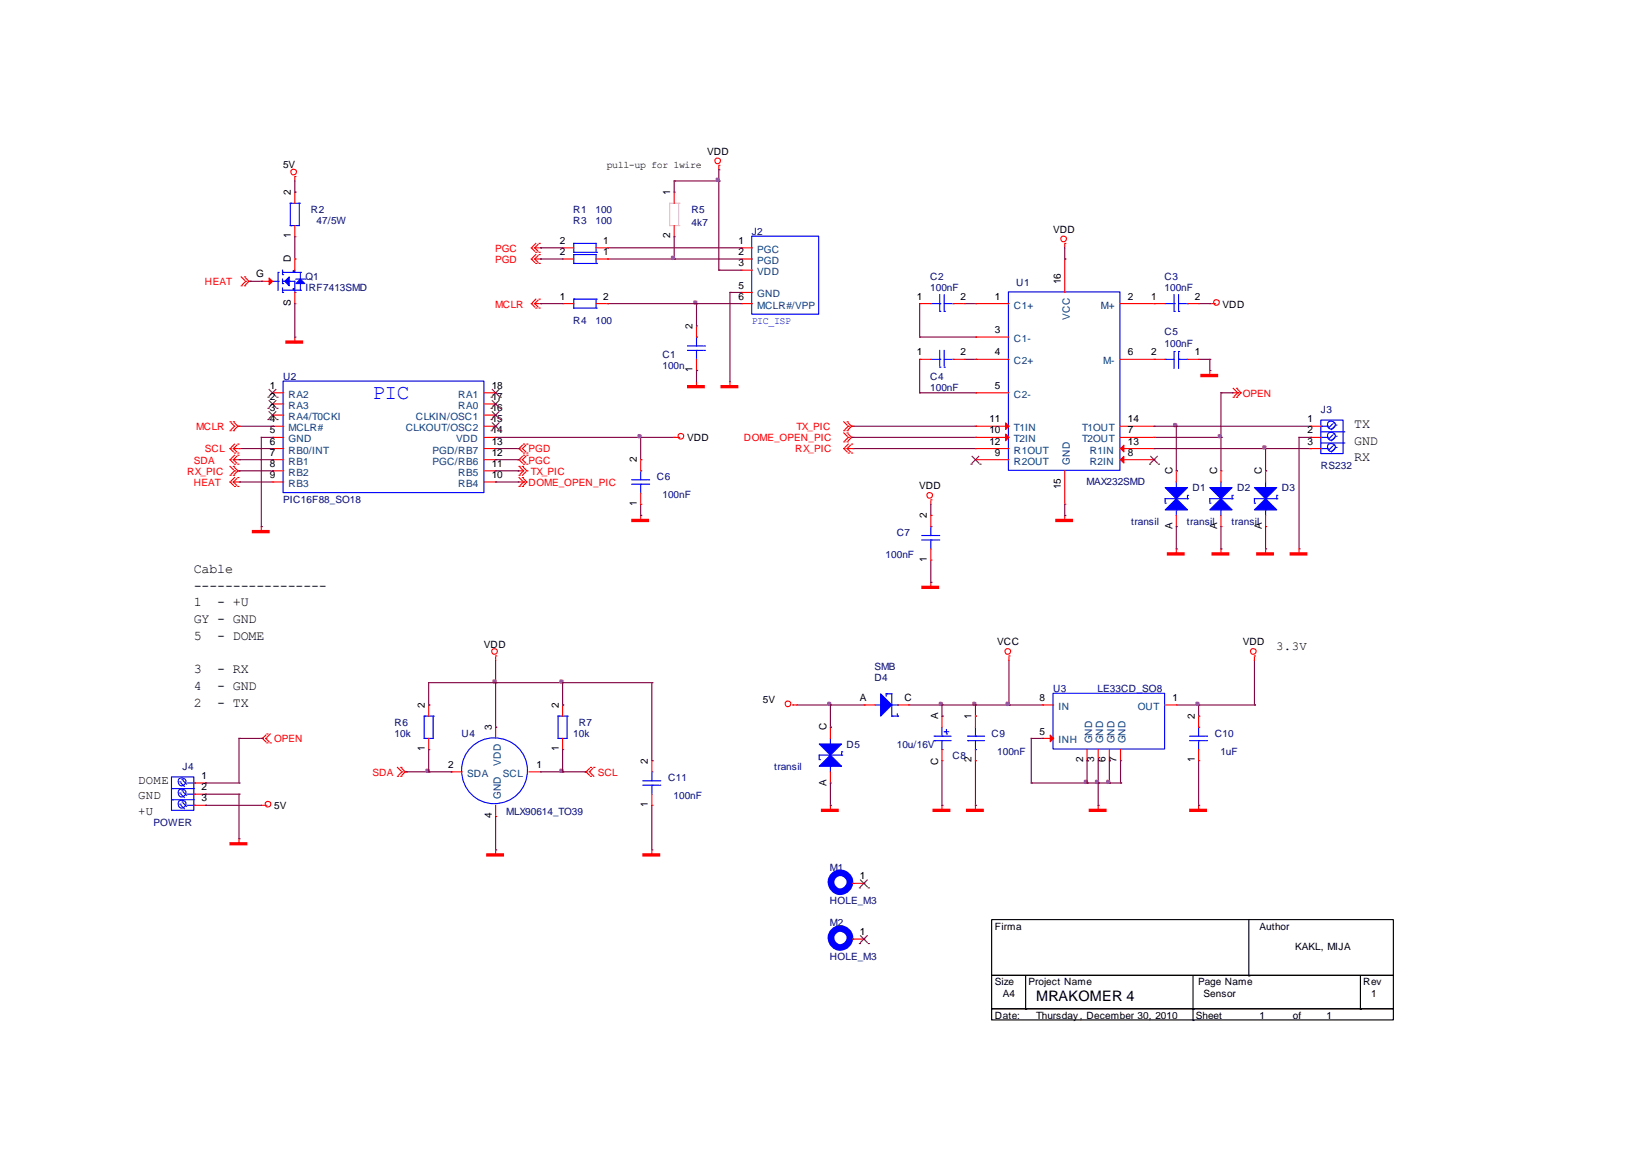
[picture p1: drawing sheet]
<svg xmlns="http://www.w3.org/2000/svg" width="297mm" height="210mm" viewBox="0 0 297 210" stroke-linecap="round" stroke-linejoin="round" font-family="sans-serif">
<g fill="none" stroke="#f00" stroke-width=".2">
<path d="M53.4 34.8h.1M53.4 32h.1M53.4 32.2v.6M53.4 35v1.8M122.1 34.8h.1M122.1 35v1.8M130.2 29.9h.1M130.2 30.1v.6M43.7 51.7h.1M43.7 50.1l.6 .6M44.3 50.1h.1M44.3 51.7h.1"/>
<path d="M44.5 50.9h.1M44.5 50.9l-.6 .6M44.5 50.3l.6 .6M45.1 50.9h.1M45.1 50.9l-.6 .6M45.3 50.9h.1M47.3 50.9h.1M47.5 50.9h1.8M53.4 42.9h.1M53.4 46.9h.1M53.4 55h.1M53.4 40.8v1.9"/>
<path d="M53.4 47.1v1.8M53.4 52.9v1.9M96.2 55h.1M96.2 46.9h.1M96.2 44.9h.1M96.2 55l.6 .6M96.2 46.9l.6 .6M96.2 44.9l.6 .6M96.8 55h.8M96.8 44.9h.8M96.8 46.9h.8M96.8 55l.6 .6"/>
<path d="M96.8 46.9l.6 .6M96.8 44.9l.6 .6M97 55.8h.1M97 47.7h.1M97 45.7h.1M97 54.2l-.6 .6M97 46.1l-.6 .6M97 44.1l-.6 .6M97.4 54.4l-.6 .6M97.4 46.3l-.6 .6M97.4 44.3l-.6 .6M97.6 54.2h.1"/>
<path d="M97.6 55.8h.1M97.6 46.1h.1M97.6 47.7h.1M97.6 44.1h.1M97.6 45.7h.1M97.8 55h.1M97.8 46.9h.1M97.8 44.9h.1M101.9 44.9h.1M101.9 46.9h.1M101.9 55h.1M102.1 55h1.8"/>
<path d="M102.1 44.9h1.8M102.1 46.9h1.8M107.9 55h1.9M107.9 44.9h1.9M107.9 46.9h1.9M110 44.9h.1M110 46.9h.1M110 55h.1M122.1 42.9h.1M122.1 40.8v1.9M126.1 59h.1M126.1 59.2v1.8"/>
<path d="M134.2 44.9h.1M134.2 46.9h.1M134.2 48.9h.1M134.2 52.9h.1M134.2 55h.1M134.4 55h1.8M134.4 44.9h1.8M134.4 46.9h1.8M134.4 48.9h1.8M134.4 52.9h1.8M166.6 55h.1M166.8 55h1.8"/>
<path d="M172.6 55h1.8M174.6 55h.1M176.7 55h.1M176.9 55h5.8M192.8 44.1h.1M192.8 46.9h.1M192.8 44.3v.6M192.8 47.1v5.8M202.9 55h5.9M209 55h.1M209.2 55h1.8M215.1 55h1.8"/>
<path d="M217.1 55h.1M219.1 55h.6M219.9 55h.1M41.7 76.4h.1M41.7 78h.1M41.9 76.6l.6 .6-.6 .6M42.3 78h.1M42.3 76.4h.1M42.5 76.6l.6 .6M43.1 77.2h.1M43.1 77.2l-.6 .6M43.3 77.2h.1"/>
<path d="M49.3 71.1h.1M49.3 73.1h.1M49.3 75.2h.1M49.3 77.2h.1M49.3 79.2h.1M49.5 71.1h1.9M49.5 73.1h1.9M49.5 75.2h1.9M49.5 77.2h1.9M49.5 79.2h1.9M53.4 62h.1M53.4 61v.8"/>
<path d="M87.7 71.1h1.9M87.7 73.1h1.9M87.7 75.2h1.9M87.7 77.2h1.9M87.7 79.2h1.9M89.8 79.2h.1M89.8 77.2h.1M89.8 75.2h.1M89.8 73.1h.1M89.8 71.1h.1M122.1 79.2h.6M122.9 79.2h.1"/>
<path d="M126.1 67.1h.1M126.1 70.1h.1M126.1 65.1v1.8M126.1 69.1v.8M132.2 70.1h.1M132.2 69.1v.8M152.8 80h.1M152.8 78h.1M152.8 78.4l.6 .6M152.8 76.4l.6 .6M153.4 78.4h.1M153.4 80h.1"/>
<path d="M153.4 76.4h.1M153.4 78h.1M153.6 79.2h.1M153.6 77.2h.1M153.6 79.2l-.6 .6M153.6 78.6l.6 .6M153.6 77.2l-.6 .6M153.6 76.6l.6 .6M154.2 79.2h.1M154.2 77.2h.1M154.2 79.2l-.6 .6M154.2 77.2l-.6 .6"/>
<path d="M154.4 79.2h.1M154.4 77.2h.1M166.6 65.1h.1M166.8 65.1h1.8M172.6 65.1h1.8M174.6 65.1h.1M176.7 61h.1M176.7 65.1h.1M176.7 71.1h.1M176.7 77.2h.1M176.7 79.2h.1M176.9 71.1h5.8"/>
<path d="M176.9 77.2h5.8M176.9 79.2h5.8M176.9 65.1h5.8M176.9 61h5.8M202.9 77.2h5.9M202.9 79.2h5.9M202.9 65.1h5.9M209 65.1h.1M209 77.2h.1M209 79.2h.1M209.2 65.1h1.8M215.1 65.1h1.8"/>
<path d="M217.1 65.1h.1M219.1 68.1h.1M219.1 67.1v.8M223.1 71.1h.8M223.3 71.9h.1M223.3 70.3l.6 .6M223.9 70.3h.1M223.9 71.9h.1M224.2 71.1h.1M224.2 71.1l-.7 .6M224.2 70.5l.6 .6-.6 .6M237.3 77.2h.1"/>
<path d="M237.3 79.2h.1M237.5 77.2h1.8M237.5 79.2h1.8M41.7 87.3h.1M41.7 86.1h.1M41.7 81.2h.1M41.7 83.2h.1M41.7 87.3l.6 .6M41.7 84.4l.6 .6M41.7 81.2l.6 .6M41.7 83.2l.6 .6M42.3 84.4h.1"/>
<path d="M42.3 86.1h.1M42.3 87.3h.8M42.3 81.2h.8M42.3 83.2h.8M42.3 87.3l.6 .6M42.3 81.2l.6 .6M42.3 83.2l.6 .6M42.5 88.1h.1M42.5 85.2h.1M42.5 82h.1M42.5 84h.1M42.5 86.5l-.6 .6"/>
<path d="M42.5 85.2l-.6 .7M42.5 84.6l.6 .6M42.5 80.4l-.6 .6M42.5 82.4l-.6 .6M42.9 86.7l-.6 .6M42.9 80.6l-.6 .6M42.9 82.6l-.6 .6M43.1 86.5h.1M43.1 88.1h.1M43.1 85.2h.1M43.1 80.4h.1M43.1 82h.1"/>
<path d="M43.1 82.4h.1M43.1 84h.1M43.1 85.2l-.6 .7M43.3 87.3h.1M43.3 85.2h.1M43.3 81.2h.1M43.3 83.2h.1M47.3 96.4h.1M47.3 95.3v.8M49.3 81.2h.1M49.3 83.2h.1M49.3 85.2h.1"/>
<path d="M49.3 87.3h.1M49.5 87.3h1.9M49.5 81.2h1.9M49.5 83.2h1.9M49.5 85.2h1.9M87.7 87.3h1.9M87.7 81.2h1.9M87.7 83.2h1.9M87.7 85.2h1.9M89.8 87.3h.1M89.8 85.2h.1M89.8 83.2h.1"/>
<path d="M89.8 81.2h.1M93.8 81.2h.1M93.8 83.2h.1M93.8 85.2h.1M93.8 87.3h.8M94 88.1h.1M94 81.2h.1M94 83.2h.1M94 86.1h.1M94 84.4h.1M94 86.5l.6 .6M94 85.2h.8"/>
<path d="M94 81.2l.6 .6M94 83.2l.6 .6M94.2 84.6l.6 .6M94.6 86.5h.1M94.6 88.1h.1M94.6 84.4h.1M94.6 80.6l-.6 .6M94.6 82.6l-.6 .6M94.8 87.3h.1M94.8 80.4h.1M94.8 82h.1M94.8 82.4h.1"/>
<path d="M94.8 84h.1M94.8 87.3l-.6 .6M94.8 86.7l.6 .6-.6 .6M94.8 84.6l.6 .6M94.8 85.2l-.6 .7M95.2 80.6l-.6 .6 .6 .6M95.2 82.6l-.6 .6 .6 .6M95.2 85.4l-.6 .7M95.4 82h.1M95.4 80.4h.1M95.4 84h.1M95.4 82.4h.1"/>
<path d="M95.4 85.2h.1M116 94.3h.1M116 91.3h.1M116 83.2h.1M116 83.4v1.8M116 89.3v1.8M116 93.3v.8M152.8 81.2h.1M152.8 81.2l.6 .6M153.4 81.2h.8M153.4 81.2l.6 .6M153.6 82h.1"/>
<path d="M153.6 80.4l-.6 .6M154 80.6l-.6 .6M154.2 80.4h.1M154.2 82h.1M154.4 81.2h.1M168.6 90.5h.1M168.6 93.3h.1M168.6 90.7v.6M168.6 93.5v1.8M168.6 99.4v1.8M176.7 81.2h.1M176.7 83.2h.1"/>
<path d="M176.9 81.2h5.8M176.9 83.2h5.8M192.8 94.3h.1M192.8 91.3h.1M192.8 85.2v5.9M192.8 93.3v.8M202.9 81.2h5.9M202.9 83.2h5.9M209 81.2h.1M209 83.2h.1M213 95.3h.1M213 85.2h.1"/>
<path d="M213 85.4v1.9M213 93.3v1.8M213 99.4v.8M221.1 95.3h.1M221.1 85.2h.1M221.1 85.4v1.9M221.1 93.3v1.8M221.1 99.4v.8M229.2 95.3h.1M229.2 85.2h.1M229.2 85.4v1.9M229.2 93.3v1.8"/>
<path d="M229.2 99.4v.8M235.3 99.4v.8M237.3 81.2h.1M237.5 81.2h1.8M89.8 118.8h.1M89.8 119v.6M168.6 106.4h.1M168.6 101.4h.1M168.6 105.4v.8M182.7 118.8h.1M182.7 119v.6M213 100.4h.1"/>
<path d="M221.1 100.4h.1M227.2 118.8h.1M227.2 119v.6M229.2 100.4h.1M235.3 100.4h.1M47.3 133.7h.1M47.5 133.7h.1M47.5 133.7l.6 .6M48.1 133.7h.1M48.1 133.7l.6 .6M48.1 133.1l-.6 .6M48.3 132.9h.1"/>
<path d="M48.3 134.5h.1M48.9 134.5h.1M48.9 132.9l-.6 .6M72 138.9l.6 .6M72.6 138.9h.1M72.8 139.7h.1M72.8 139.7l-.6 .6M72.8 139.1l.6 .6M73.4 139.7h.1M73.4 139.7l-.6 .6M73.6 139.7h.1M77.6 135.7h.1"/>
<path d="M77.6 127.6h.1M77.6 127.8v1.9M77.6 133.7v1.8M81.7 139.7h.1M81.9 139.7h1.8M89.8 131.7h.1M89.8 131.9v1.8M95.8 139.7h1.8M97.8 139.7h.1M101.9 135.7h.1M101.9 127.6h.1M101.9 127.8v1.9"/>
<path d="M101.9 133.7v1.8M105.9 139.7h.1M106.1 139.7h.1M106.1 139.7l.6 .6M106.7 139.7h.1M106.7 139.1l-.6 .6M106.9 138.9h.1M106.9 139.9l.6 .7M107.3 139.1l-.6 .6M107.5 138.9h.1M118.1 137.7h.1M118.1 137.9v1.8"/>
<path d="M143.5 127.6h.1M143.7 127.6h.6M150.4 131.7h.1M150.4 131.9v1.8M150.4 139.7v1.9M156.4 127.6h.1M156.7 127.6h1.8M162.5 127.6h1.8M164.5 127.6h.1M170.6 129.7h.1M170.6 137.7h.1M170.6 129.9v1.8"/>
<path d="M170.6 135.7v1.8M176.7 129.7h.1M176.7 137.7h.1M176.7 129.9v1.8M176.7 135.7v1.8M188.8 127.6h.1M188.8 133.7h.1M189 127.6h1.8M189 133.7h1.8M196.9 137.7h.1M196.9 135.7v1.8M198.9 137.7h.1"/>
<path d="M198.9 135.7v1.8M200.9 137.7h.1M200.9 135.7v1.8M202.9 137.7h.1M202.9 135.7v1.8M211 127.6h1.8M213 127.6h.1M217.1 137.7h.1M217.1 129.7h.1M217.1 129.9v1.8M217.1 135.7v1.8M35.2 145.8h1.8"/>
<path d="M35.2 141.8h1.8M35.2 143.8h1.8M37.2 141.8h.1M37.2 143.8h.1M37.2 145.8h.1M43.3 152.9h.1M43.3 151.9v.8M47.3 145.8h.6M48.1 145.8h.1M72 140.6h.1M72.6 140.6h.1M89.8 147.8h.1"/>
<path d="M89.8 154.9h.1M89.8 145.8v1.8M89.8 153.9v.8M106.9 140.6h.1M118.1 154.9h.1M118.1 145.8h.1M118.1 143.8v1.8M118.1 153.9v.8M150.4 141.8h.1M150.4 146.8h.1M150.4 145.8v.8M154.4 159.9h1.8"/>
<path d="M156.4 159.9h.1M170.6 146.8h.1M170.6 145.8v.8M176.7 146.8h.1M176.7 145.8v.8M198.9 146.8h.1M198.9 145.8v.8M217.1 146.8h.1M217.1 145.8v.8M154.4 170h1.8M156.4 170h.1"/>
<circle cx="53.2" cy="31.1" r=".52"/>
<circle cx="130" cy="29.1" r=".51"/>
<circle cx="192.6" cy="43.2" r=".51"/>
<circle cx="220.3" cy="54.7" r=".51"/>
<circle cx="123.3" cy="79" r=".51"/>
<circle cx="168.4" cy="89.7" r=".52"/>
<circle cx="89.6" cy="117.9" r=".51"/>
<circle cx="182.5" cy="117.9" r=".51"/>
<circle cx="227" cy="117.9" r=".52"/>
<circle cx="142.7" cy="127.4" r=".51"/>
<circle cx="48.5" cy="145.6" r=".51"/>
</g>
<g fill="none" stroke="#f00" stroke-width=".6" stroke-linecap="butt">
<path d="M51.7 61.9h3.2M124.4 70h3.3M130.5 70h3.2M217.4 68h3.2M45.6 96.2h3.2M114.3 94.2h3.3M191.1 94.2h3.2M166.9 106.3h3.2M211.3 100.3h3.3M219.4 100.3h3.2M227.5 100.3h3.2M233.5 100.3h3.3"/>
<path d="M41.6 152.8h3.2M88 154.8h3.3M116.3 154.8h3.3M148.7 146.7h3.2M168.9 146.7h3.2M174.9 146.7h3.3M197.2 146.7h3.2M215.4 146.7h3.2"/>
</g>
<g fill="none" stroke="#00f" stroke-width=".2">
<path d="M52.6 36.8h.1M52.6 36.8v3.8M52.8 36.8h1.4M54.2 36.8h.1M54.2 37v3.8h-1.4M49.3 50.9h.9M50.4 50.9h.1M50.4 49.3h.1M50.4 49.5v3M51.2 49.3h.1M51.2 49.7h.1M51.2 52.9h.1"/>
<path d="M51.2 50.9h.1M51.2 51.3h.1M51.2 52.5h3M51.2 48.9v.6M51.2 50.5v.6M51.2 52.1v.6M51.4 49.3h3M51.4 50.9h.2M52.4 50.9h.1M52.6 40.8h.1M52.6 50.9h.8v1.8M53.4 52.9h.1"/>
<path d="M53.4 49.3h.1M53.4 48.9v.2M53.6 50.5h1.4M54.4 52.5h.1M54.4 49.3h.1M54.4 49.5v3M55.2 50.5h.1M103.9 44.1h.1M103.9 45.7h.1M103.9 46.1h.1M103.9 47.7h.1M103.9 54.2h.1"/>
<path d="M103.9 45.7h3.8M103.9 44.1v1.4M103.9 46.1v1.4M103.9 54.4v1.4h3.8M103.9 47.7h3.8M104.1 44.1h3.8v1.4M104.1 46.1h3.8v1.4M104.1 54.2h3.8M107.9 45.7h.1M107.9 47.7h.1M107.9 55.8h.1M107.9 54.2h.1"/>
<path d="M107.9 54.4v1.4M136.1 42.8h12.2v14.1h-12.2zM168.6 55h1.4M170.2 55h.1M170.2 56.4h.1M170.2 53.4v2.8M171 56.4h.1M171 53.4v2.8M171 55h1.4M172.6 55h.1M182.6 52.9h20.2v32.2h-20.2zM211 55h1.4"/>
<path d="M212.6 55h.1M212.6 56.4h.1M212.6 53.4v2.8M213.4 56.4h.1M213.4 55h1.5M213.4 53.4v2.8M215.1 55h.1M51.3 69h36.3v20.2h-36.3zM124.5 63.4h2.8M124.5 62.6h2.8M126.1 63.4h.1M126.1 61h.1"/>
<path d="M126.1 61.2v1.4M126.1 63.6v1.5M127.6 63.4h.1M127.6 62.6h.1M168.6 65.1h1.4M170.2 65.1h.1M170.2 66.5h.1M170.2 63.4v2.9M171 66.5h.1M171 65.1h1.4M171 63.4v2.9M172.6 65.1h.1"/>
<path d="M211 65.1h.1M211.2 65.1h1.4M212.6 63.6h.1M212.6 63.8v2.9M213.4 65.1h.1M213.4 63.6h.1M213.4 63.8v2.9M213.6 65.1h1.5M239.2 76.1h4v6h-4zM239.3 77.2h.1M239.3 79.2h.1M239.3 78.2h3.8"/>
<path d="M239.5 77.2h1M239.5 79.2h1M241.3 76.8l-.6 .6M241.3 78.8l-.6 .6M241.5 76.6h.1M241.5 78.6h.1M241.7 77.2l-.6 .6M241.7 79.2l-.6 .6M241.9 77h.1M241.9 79h.1M243.3 78.2h.1M114.4 87.7h2.8"/>
<path d="M114.4 86.9h2.8M116 87.7h.1M116 85.2h.1M116 85.4v1.5M116 87.9v1.4M117.4 87.7h.1M117.4 86.9h.1M167 97.8h2.8M167 97h2.8M168.6 97.8h.1M168.6 95.3h.1M168.6 95.5v1.5"/>
<path d="M168.6 98v1.4M170 97.8h.1M170 97h.1M211 91.1h.1M213 89.3h.1M213 92.3h.1M213 87.3v1.8M213 89.5v.8M213 92.5v.8M214.9 90.3h-3.9v.6M215.1 90.3h.1M215.1 89.7h.1"/>
<path d="M215.1 89.9v.4M219.1 91.1h.1M221.1 89.3h.1M221.1 92.3h.1M221.1 87.3v1.8M221.1 89.5v.8M221.1 92.5v.8M222.9 90.3h-3.8v.6M223.1 90.3h.1M223.1 89.7h.1M223.1 89.9v.4M227.2 91.1h.1"/>
<path d="M229.2 89.3h.1M229.2 92.3h.1M229.2 87.3v1.8M229.2 89.5v.8M229.2 92.5v.8M231 90.3h-3.8v.6M231.2 90.3h.1M231.2 89.7h.1M231.2 89.9v.4M239.3 81.2h.1M239.3 80.2h3.8M239.5 81.2h1"/>
<path d="M241.3 80.8l-.6 .6M241.5 80.6h.1M241.7 81.2l-.6 .6M241.9 81h.1M243.3 80.2h.1M76.8 133.7h.1M76.8 129.7h.1M76.8 129.7v3.8M77 129.7h1.4M78.4 129.7h.1M78.4 129.9v3.8h-1.4M101.1 133.7h.1"/>
<path d="M101.1 129.7h.1M101.1 129.7v3.8M101.3 129.7h1.4M102.7 129.7h.1M102.7 129.9v3.8h-1.4M118.1 139.7h.1M118.1 139.9v1.5M148.4 137.5h.1M150.4 135.7h.1M150.4 138.7h.1M150.4 133.7v1.8M150.4 135.9v.8"/>
<path d="M150.4 138.9v.8M152.2 136.7h-3.8v.6M152.4 136.7h.1M152.4 136.1h.1M152.4 136.3v.4M158.5 127.6h.8M159.5 127.6h.1M160.5 125.6h.1M160.5 125.8v.2M160.7 125.6h.8v3.9M161.5 129.7h.1M161.5 129.7h.8"/>
<path d="M161.5 127.6h.8M162.5 127.6h.1M162.5 129.7h.1M162.5 129.3v.2M169.2 133.3h.1M169.2 134.1h.1M169.4 133.3h2.8M169.4 134.1h2.8M170.6 133.3h.1M170.6 135.7h.1M170.6 131.7v1.4M170.6 134.1v1.4"/>
<path d="M171 132.5h.1M171.2 132.5h.6M171.4 132.9h.1M171.4 132.1v.6M175.2 133.3h.1M175.2 134.1h.1M175.4 133.3h2.9M175.4 134.1h2.9M176.7 133.3h.1M176.7 135.7h.1M176.7 131.7v1.4M176.7 134.1v1.4"/>
<path d="M190.7 125.5h20.2v10.1h-20.2zM215.5 133.3h2.8M215.5 134.1h2.8M217.1 134.1h.1M217.1 131.7h.1M217.1 131.9v1.4M217.1 134.3v1.4M218.5 134.1h.1M218.5 133.3h.1M31.1 140.7h4v6h-4zM31.2 144.8h.1M31.2 142.8h.1"/>
<path d="M31.4 144.8h3.8M31.4 142.8h3.8M32.6 141.6h.1M32.6 143.6h.1M32.6 145.6h.1M32.8 141.8l.6 .6M32.8 143.8l.6 .6M32.8 145.8l.6 .6M33 141.2h.1M33 143.2h.1M33 145.2h.1M33.2 141.4l.6 .6"/>
<path d="M33.2 143.4l.6 .6M33.2 145.4l.6 .6M34 141.8h1M34 143.8h1M34 145.8h1M35.2 141.8h.1M35.2 143.8h.1M35.2 145.8h.1M116.4 142.2h2.9M116.4 141.4h2.9M118.1 142.2h.1M118.1 142.4v1.4"/>
<path d="M119.5 142.2h.1M119.5 141.4h.1M154.2 159.9h.1M154.4 159.9h.1M154.2 170h.1M154.4 170h.1"/>
<circle cx="241.1" cy="79" r=".7"/>
<circle cx="241.1" cy="76.9" r=".7"/>
<circle cx="241.1" cy="81" r=".7"/>
<circle cx="89.6" cy="139.5" r="6"/>
<circle cx="33" cy="143.6" r=".7"/>
<circle cx="33" cy="141.5" r=".7"/>
<circle cx="33" cy="145.6" r=".7"/>
</g>
<g fill="none" stroke="#800040" stroke-width=".2">
<path d="M53.4 34.8h.1M53.4 32.8v1.8M122.1 32.8h.1M122.1 32.8h7.9M122.1 33v1.8M130.2 30.7h.1M130.2 32.8h.1M130.2 30.9v1.9M130.2 33v15.9M45.3 50.9h1.8M47.3 50.9h.1M53.4 46.9h.1"/>
<path d="M53.4 42.9v3.8M53.4 55v5.8M97.8 55h.1M97.8 44.9h.1M97.8 46.9h.1M98 44.9h3.9M98 46.9h3.9M98 55h3.9M110 44.9h.1M110 55h.1M110 46.9h.1M110.2 44.9h24"/>
<path d="M110.2 46.9h11.9M110.2 55h15.9M122.1 46.9h.1M122.1 42.9v3.8M122.3 46.9h11.9M126.1 55h.1M126.1 55.2v3.8M126.3 55h7.9M130.2 48.9h.1M130.4 48.9h3.8M132.2 52.9h.1M132.2 53.2v15.9"/>
<path d="M132.4 52.9h1.8M166.6 55v5.8M174.6 55h1.9M176.7 55h.1M192.8 46.9h.1M192.8 44.9v1.8M217.1 55h1.8M219.1 55h.1M43.3 77.2h5.8M49.1 79.2h-1.8v15.9M49.3 77.2h.1M49.3 79.2h.1"/>
<path d="M53.4 61h.1M89.8 79.2h26M116 79.2h.1M116 79.2v3.8M116 79.2h5.9M122.1 79.2h.1M126.1 67.1h.1M126.1 67.3v1.8M154.4 79.2h22.1M154.4 77.2h22.1M166.6 71.1h.1M166.6 61h.1"/>
<path d="M166.6 71.1h9.9M166.6 61h9.9M166.6 65.1v5.8M174.6 65.1h1.9M176.7 65.1h.1M176.7 77.2h.1M176.7 79.2h.1M176.7 71.1h.1M176.7 61h.1M209 79.2h11.9M209 77.2h3.8M213 77.2h.1"/>
<path d="M213 77.2v7.8M213 77.2h24.1M217.1 65.1h1.8M219.1 67.1h.1M219.1 65.1h.1M219.1 65.1v1.8M221.1 79.2h.1M221.1 71.1h.1M221.1 71.3v7.9M221.1 79.4v5.8M221.1 71.1h1.8M223.1 71.1h.1"/>
<path d="M237.1 79.2h-1.8v20M237.3 77.2h.1M237.3 79.2h.1M43.3 87.3h.1M43.3 81.2h5.8M43.3 83.2h5.8M43.3 85.2h5.8M43.5 87.3h5.8M47.3 95.3h.1M49.3 81.2h.1M49.3 85.2h.1M49.3 83.2h.1"/>
<path d="M89.8 81.2h3.8M89.8 87.3h3.8M89.8 83.2h3.8M89.8 85.2h3.8M93.8 87.3h.1M93.8 83.2h.1M93.8 81.2h.1M93.8 85.2h.1M116 83.2h.1M116 93.3h.1M116 91.3v1.8M154.4 81.2h.1"/>
<path d="M154.6 81.2h22.1M168.6 93.3h.1M168.6 91.3v1.8M192.8 93.3h.1M192.8 91.3v1.8M209 81.2h20M213 85.2h.1M213 99.4h.1M213 95.3v3.9M221.1 99.4h.1M221.1 95.3v3.9M229.2 99.4h.1"/>
<path d="M229.2 85.2h.1M229.2 81.2h.1M229.2 81.2h7.9M229.2 81.2v3.8M229.2 95.3v3.9M235.3 99.4h.1M237.3 81.2h.1M89.8 119.6v3.8M168.6 105.4h.1M168.6 101.4v3.8M182.7 119.6v7.8M227.2 119.6v7.8"/>
<path d="M43.3 133.7h.1M43.3 133.9v7.9M43.3 133.7h3.8M47.3 133.7h.1M73.6 139.7h3.8M77.6 139.7h.1M77.6 127.6h.1M77.6 139.7h3.9M77.6 135.7v3.8M81.7 139.7h.1M89.6 123.6h-12v3.8M89.8 123.6h.1"/>
<path d="M89.8 131.7h.1M89.8 123.6v7.9M89.8 123.6h11.9M97.8 139.7h3.9M101.9 139.7h.1M101.9 127.6h.1M101.9 123.6h.1M101.9 139.7h3.8M101.9 123.6h16M101.9 123.6v3.8M101.9 135.7v3.8M105.9 139.7h.1"/>
<path d="M118.1 137.7h.1M118.1 123.6h.1M118.1 123.6v13.9M144.3 127.6h5.9M150.4 127.6h.1M150.4 131.7h.1M150.4 127.6h5.8M150.4 127.6v3.9M156.4 127.6h.1M164.5 127.6h5.9M170.6 127.6h.1M170.6 129.7h.1"/>
<path d="M170.6 127.6h5.9M170.6 127.6v1.9M170.6 137.7v7.9M176.7 129.7h.1M176.7 127.6h.1M176.7 127.6h5.8M176.7 127.6v1.9M176.7 137.7v7.9M182.7 127.6h.1M182.7 127.6h5.9M188.6 133.7h-1.8v7.9M188.8 127.6h.1"/>
<path d="M188.8 133.7h.1M196.9 137.7v3.9M198.9 137.7v3.9M200.9 137.7v3.9M202.9 137.7v3.9M213 127.6h3.9M217.1 129.7h.1M217.1 127.6h.1M217.1 127.6h9.9M217.1 127.6v1.9M217.1 137.7v7.9M227.2 127.6h.1"/>
<path d="M37.2 145.8h.1M37.2 141.8h5.9M37.2 143.8h5.9M37.4 145.8h9.9M43.3 141.8h.1M43.3 151.9h.1M43.3 143.8h.1M43.3 143.8v7.9M89.8 153.9h.1M89.8 147.8v5.9M118.1 153.9h.1M118.1 145.8v7.9"/>
<path d="M150.4 145.8h.1M150.4 141.8v3.8M170.6 145.8h.1M176.7 145.8h.1M186.8 141.8h.1M186.8 141.8h9.9M196.9 141.8h.1M196.9 141.8h1.8M198.9 141.8h.1M198.9 145.8h.1M198.9 141.8h1.8M198.9 141.8v3.8"/>
<path d="M200.9 141.8h.1M200.9 141.8h1.8M202.9 141.8h.1M217.1 145.8h.1"/>
</g>
<g fill="#f0f" stroke="#f0f" stroke-width=".2">
<circle cx="170.4" cy="127.4" r=".33"/>
<circle cx="196.7" cy="141.6" r=".33"/>
<circle cx="150.2" cy="127.4" r=".33"/>
<circle cx="126" cy="54.8" r=".33"/>
<circle cx="212.8" cy="77" r=".33"/>
<circle cx="220.9" cy="79" r=".33"/>
<circle cx="176.5" cy="127.4" r=".33"/>
<circle cx="216.9" cy="127.4" r=".33"/>
<circle cx="115.8" cy="79" r=".33"/>
<circle cx="182.5" cy="127.4" r=".33"/>
<circle cx="121.9" cy="46.7" r=".33"/>
<circle cx="130" cy="32.6" r=".33"/>
<circle cx="198.7" cy="141.6" r=".33"/>
<circle cx="200.7" cy="141.6" r=".33"/>
<circle cx="229" cy="81" r=".33"/>
<circle cx="101.7" cy="139.5" r=".33"/>
<circle cx="89.6" cy="123.4" r=".33"/>
<circle cx="77.5" cy="139.5" r=".33"/>
<circle cx="101.7" cy="123.4" r=".33"/>
</g>
<g fill="#00f" stroke="#00f" stroke-width=".2">
<path d="M148.4 138.7l2-2 2 2z"/>
<path d="M148.4 134.7h4l-2 2z"/>
<path d="M211 92.3l2-2 2.1 2z"/>
<path d="M211 88.3h4.1l-2.1 2z"/>
<path d="M229.2 90.3l2 2h-4z"/>
<path d="M227.2 88.3h4l-2 2z"/>
<path d="M221.1 90.3l2 2h-4z"/>
<path d="M219.1 88.3h4l-2 2z"/>
<path d="M159.5 125.6l2 2-2 2.1z"/>
<path d="M52.4 50.1v1.6l-.8-.8z"/>
<path d="M53.6 51.3l.8-.8 .8 .8z"/>
<path d="M53.1 49h.2v.2h-.2z" fill-rule="evenodd"/>
<path d="M53.1 52.2h.2v.2h-.2z" fill-rule="evenodd"/>
</g>
<g fill="none" stroke="#804000" stroke-width=".2">
<path d="M48.5 71.9h.1M48.5 73.9h.1M48.5 76h.1M48.7 70.5l1.3 1.2M48.7 72.5l1.3 1.2M48.7 74.5l1.3 1.3M50 70.5l-1.3 1.2M50 72.5l-1.3 1.2M50 74.5l-1.3 1.3M50.2 71.9h.1M50.2 73.9h.1M50.2 76h.1"/>
<path d="M89 78h.1M89 76h.1M89 73.9h.1M89 71.9h.1M89.2 76.6l1.2 1.2M89.2 74.5l1.2 1.3M89.2 72.5l1.2 1.2M89.2 70.5l1.2 1.2M90.4 76.6l-1.2 1.2M90.4 74.5l-1.2 1.3M90.4 72.5l-1.2 1.2M90.4 70.5l-1.2 1.2"/>
<path d="M90.6 78h.1M90.6 76h.1M90.6 73.9h.1M90.6 71.9h.1M175.8 84h.1M176.1 82.6l1.2 1.2M177.3 82.6l-1.2 1.2M177.5 84h.1M208.2 84h.1M208.4 82.6l1.2 1.2M209.6 82.6l-1.2 1.2M209.8 84h.1"/>
<path d="M155.8 159.3l1.3 1.2M157.1 159.3l-1.3 1.2M155.6 160.7h.1M155.6 170.8h.1M155.8 169.4l1.3 1.2M157.1 169.4l-1.3 1.2M157.3 160.7h.1M157.3 170.8h.1"/>
</g>
<path d="M185.8 176.7v5.8M216.1 176.7v5.8M226.2 176.7h.1M226.2 166.6v9.9M246.4 176.7v5.8M252.3 166.5h-72.7v10.1h72.7h-72.7v6h72.7h-72.7v2.1h72.7M185.8 182.7h.1M216.1 182.7h.1M216.1 184.8h.1M216.1 182.7v1.9M246.4 182.7h.1" fill="none" stroke="#000" stroke-width=".2"/>
<g fill="#f00" stroke="#f00" stroke-width=".2">
<path d="M48.7 50.3l.6 .6-.6 .6z"/>
<path d="M182.1 76.6l.6 .6-.6 .6z"/>
<path d="M182.1 78.6l.6 .6-.6 .6z"/>
<path d="M203.5 80.6v1.2l-.6-.6z"/>
<path d="M202.9 83.2l.6-.6v1.2z"/>
<path d="M190.2 133.1l.6 .6-.6 .6z"/>
</g>
<path d="M122.7 36.8h-1.4v3.8M122.9 36.8h.1M122.9 37v3.8M121.3 40.8h.1M121.3 40.8h1.4M122.9 40.8h.1" fill="none" stroke="#ff80ff" stroke-width=".2"/>
<g fill="none" stroke="#00f" stroke-width="1.2" stroke-linecap="butt">
<circle cx="152.2" cy="159.7" r="1.7"/>
<circle cx="152.2" cy="169.8" r="1.7"/>
</g>
<text font-size="3.8" fill="#00f" x="67.4" y="72.2">PIC</text>
<text font-size="2.6" x="187.7" y="181.2">MRAKOMER 4</text>
<g font-size="2.4">
<text x="245.3" y="77.5">TX</text>
<text x="245.3" y="80.5">GND</text>
<text x="245.3" y="83.5">RX</text>
<text x="35.1" y="103.7">Cable</text>
<text x="35.1" y="106.7">-----------------</text>
<text x="35.1" y="109.8">1</text>
<text x="35.1" y="112.8">GY - GND</text>
<text x="39.4" y="109.8">- +U</text>
<text x="35.1" y="115.8">5</text>
<text x="39.4" y="115.8">- DOME</text>
<text x="35.1" y="121.9">3</text>
<text x="35.1" y="124.9">4</text>
<text x="39.4" y="121.9">- RX</text>
<text x="39.4" y="124.9">- GND</text>
<text x="35.1" y="127.9">2</text>
<text x="39.4" y="127.9">- TX</text>
</g>
<g font-size="2.2">
<text x="231.1" y="117.6">3.3V</text>
<text x="25" y="141.9">DOME</text>
<text x="25" y="144.7">GND</text>
<text x="25" y="147.5">+U</text>
</g>
<g font-size="1.8">
<text x="128.1" y="28">VDD</text>
<text x="51.3" y="30.4">5V</text>
<text x="52.7" y="35.3" transform="rotate(-90 52.7 35.3)">2</text>
<text x="109.9" y="30.4">pull-up for 1wire</text>
<text x="121.4" y="35.3" transform="rotate(-90 121.4 35.3)">1</text>
<text x="52.7" y="47.4" transform="rotate(-90 52.7 47.4)">D</text>
<text x="52.7" y="43.2" transform="rotate(-90 52.7 43.2)">1</text>
<text x="101.4" y="44.2">2</text>
<text x="101.4" y="46.2">2</text>
<text x="109.3" y="44.2">1</text>
<text x="109.3" y="46.2">1</text>
<text x="121.4" y="43.2" transform="rotate(-90 121.4 43.2)">2</text>
<text x="133.7" y="44.2">1</text>
<text x="133.7" y="46.2">2</text>
<text x="190.7" y="42.2">VDD</text>
<text x="46.4" y="50.2">G</text>
<text x="133.7" y="48.2">3</text>
<text x="133.7" y="52.2">5</text>
<text x="192.1" y="51.4" transform="rotate(-90 192.1 51.4)">16</text>
<text x="52.7" y="55.5" transform="rotate(-90 52.7 55.5)">S</text>
<text x="101.4" y="54.3">1</text>
<text x="109.3" y="54.3">2</text>
<text x="125.4" y="59.5" transform="rotate(-90 125.4 59.5)">2</text>
<text x="133.7" y="54.3">6</text>
<text x="166" y="54.3">1</text>
<text x="173.9" y="54.3">2</text>
<text x="180.2" y="54.3">1</text>
<text x="204.2" y="54.3">2</text>
<text x="208.5" y="54.3">1</text>
<text x="216.4" y="54.3">2</text>
<text x="221.4" y="55.7">VDD</text>
<text x="166" y="64.4">1</text>
<text x="173.9" y="64.4">2</text>
<text x="180.2" y="60.3">3</text>
<text x="180.2" y="64.4">4</text>
<text x="204.2" y="64.4">6</text>
<text x="208.5" y="64.4">2</text>
<text x="216.4" y="64.4">1</text>
<text x="48.8" y="70.4">1</text>
<text x="89.1" y="70.4">18</text>
<text x="125.4" y="67.4" transform="rotate(-90 125.4 67.4)">1</text>
<text x="180.2" y="70.4">5</text>
<text x="48.8" y="72.4">2</text>
<text x="48.8" y="74.4">3</text>
<text x="48.8" y="76.5">4</text>
<text x="89.1" y="76.5">15</text>
<text x="89.1" y="74.4">16</text>
<text x="89.1" y="72.4">17</text>
<text x="179.2" y="76.5">11</text>
<text x="204.2" y="76.5">14</text>
<text x="236.8" y="76.5">1</text>
<text x="48.8" y="78.5">5</text>
<text x="48.8" y="80.5">6</text>
<text x="48.8" y="82.5">7</text>
<text x="89.1" y="82.5">12</text>
<text x="89.1" y="80.5">13</text>
<text x="89.1" y="78.5">14</text>
<text x="115.3" y="83.7" transform="rotate(-90 115.3 83.7)">2</text>
<text x="124.4" y="79.9">VDD</text>
<text x="179.2" y="78.5">10</text>
<text x="179.2" y="80.5">12</text>
<text x="180.2" y="82.5">9</text>
<text x="204.2" y="78.5">7</text>
<text x="204.2" y="80.5">13</text>
<text x="204.2" y="82.5">8</text>
<text x="236.8" y="78.5">2</text>
<text x="236.8" y="80.5">3</text>
<text x="48.8" y="84.5">8</text>
<text x="48.8" y="86.6">9</text>
<text x="89.1" y="86.6">10</text>
<text x="89.1" y="84.5">11</text>
<text x="166.5" y="88.6">VDD</text>
<text x="192.1" y="88.6" transform="rotate(-90 192.1 88.6)">15</text>
<text x="212.3" y="85.8" transform="rotate(-90 212.3 85.8)">C</text>
<text x="220.4" y="85.8" transform="rotate(-90 220.4 85.8)">C</text>
<text x="228.5" y="85.8" transform="rotate(-90 228.5 85.8)">C</text>
<text x="115.3" y="91.6" transform="rotate(-90 115.3 91.6)">1</text>
<text x="167.9" y="93.8" transform="rotate(-90 167.9 93.8)">2</text>
<text x="212.3" y="95.8" transform="rotate(-90 212.3 95.8)">A</text>
<text x="220.4" y="95.8" transform="rotate(-90 220.4 95.8)">A</text>
<text x="228.5" y="95.8" transform="rotate(-90 228.5 95.8)">A</text>
<text x="167.9" y="101.7" transform="rotate(-90 167.9 101.7)">1</text>
<text x="87.6" y="117.2">VDD</text>
<text x="180.6" y="116.8">VCC</text>
<text x="225.1" y="116.8">VDD</text>
<text x="76.9" y="128.1" transform="rotate(-90 76.9 128.1)">2</text>
<text x="101.2" y="128.1" transform="rotate(-90 101.2 128.1)">2</text>
<text x="138.2" y="127.3">5V</text>
<text x="155.7" y="126.9">A</text>
<text x="163.8" y="126.9">C</text>
<text x="169.9" y="130.2" transform="rotate(-90 169.9 130.2)">A</text>
<text x="176" y="130.2" transform="rotate(-90 176 130.2)">1</text>
<text x="188.3" y="126.9">8</text>
<text x="212.3" y="126.9">1</text>
<text x="216.4" y="130.2" transform="rotate(-90 216.4 130.2)">2</text>
<text x="76.9" y="136" transform="rotate(-90 76.9 136)">1</text>
<text x="89.1" y="132.2" transform="rotate(-90 89.1 132.2)">3</text>
<text x="101.2" y="136" transform="rotate(-90 101.2 136)">1</text>
<text x="149.7" y="132.2" transform="rotate(-90 149.7 132.2)">C</text>
<text x="188.3" y="133">5</text>
<text x="36.5" y="141.1">1</text>
<text x="36.5" y="143.1">2</text>
<text x="81.2" y="139">2</text>
<text x="97.1" y="139">1</text>
<text x="117.3" y="138.2" transform="rotate(-90 117.3 138.2)">2</text>
<text x="149.7" y="142.3" transform="rotate(-90 149.7 142.3)">A</text>
<text x="169.9" y="138.4" transform="rotate(-90 169.9 138.4)">C</text>
<text x="176" y="138" transform="rotate(-90 176 138)">2</text>
<text x="196.2" y="138" transform="rotate(-90 196.2 138)">2</text>
<text x="198.2" y="138" transform="rotate(-90 198.2 138)">3</text>
<text x="200.2" y="138" transform="rotate(-90 200.2 138)">6</text>
<text x="202.2" y="138" transform="rotate(-90 202.2 138)">7</text>
<text x="216.4" y="138" transform="rotate(-90 216.4 138)">1</text>
<text x="36.5" y="145.1">3</text>
<text x="49.6" y="146.5">5V</text>
<text x="89.1" y="148.1" transform="rotate(-90 89.1 148.1)">4</text>
<text x="117.3" y="146.1" transform="rotate(-90 117.3 146.1)">1</text>
<text x="155.7" y="159.2">1</text>
<text x="155.7" y="169.3">1</text>
<text x="180.2" y="168.3">Firma</text>
<text x="228.1" y="168.3">Author</text>
<text x="234.6" y="171.9">KAKL, MIJA</text>
<text x="180.2" y="178.4">Size</text>
<text x="186.3" y="178.4">Project Name</text>
<text x="217" y="178.4">Page Name</text>
<text x="246.9" y="178.4">Rev</text>
<text x="180.2" y="184.5">Date:</text>
<text x="181.6" y="180.4">A4</text>
<text x="187.7" y="184.5">Thursday, December 30, 2010</text>
<text x="216.6" y="184.5">Sheet</text>
<text x="218" y="180.4">Sensor</text>
<text x="228.1" y="184.5">1</text>
<text x="234.2" y="184.5">of</text>
<text x="240.2" y="184.5">1</text>
<text x="248.3" y="180.4">1</text>
</g>
<g font-size="1.8" fill="#000080">
<text x="56.3" y="38.5">R2</text>
<text x="57.3" y="40.5">47/5W</text>
<text x="103.8" y="38.5">R1</text>
<text x="103.8" y="40.5">R3</text>
<text x="107.8" y="38.5">100</text>
<text x="107.8" y="40.5">100</text>
<text x="125.2" y="38.5">R5</text>
<text x="125.2" y="40.9">4k7</text>
<text x="136.1" y="42.6">J2</text>
<text x="55.3" y="50.6">Q1</text>
<text x="55.3" y="52.6">IRF7413SMD</text>
<text x="168.5" y="50.6">C2</text>
<text x="168.5" y="52.6">100nF</text>
<text x="184" y="51.8">U1</text>
<text x="210.9" y="50.6">C3</text>
<text x="210.9" y="52.6">100nF</text>
<text x="103.8" y="58.7">R4</text>
<text x="107.8" y="58.7">100</text>
<text x="120" y="64.8">C1</text>
<text x="210.9" y="60.7">C5</text>
<text x="210.9" y="62.7">100nF</text>
<text x="51.3" y="68.8">U2</text>
<text x="120" y="66.8">100n</text>
<text x="168.5" y="68.8">C4</text>
<text x="168.5" y="70.8">100nF</text>
<text x="239.2" y="74.8">J3</text>
<text x="119" y="87">C6</text>
<text x="196.8" y="87.8">MAX232SMD</text>
<text x="216" y="89">D1</text>
<text x="224.1" y="89">D2</text>
<text x="232.1" y="89">D3</text>
<text x="239.2" y="84.9">RS232</text>
<text x="51.3" y="91">PIC16F88_SO18</text>
<text x="120" y="90.2">100nF</text>
<text x="204.8" y="95">transil</text>
<text x="215" y="95">transil</text>
<text x="223" y="95">transil</text>
<text x="160.4" y="101.1">100nF</text>
<text x="162.4" y="97.1">C7</text>
<text x="158.4" y="123.3">D4</text>
<text x="158.4" y="121.3">SMB</text>
<text x="190.7" y="125.3">U3</text>
<text x="198.8" y="125.3">LE33CD_SO8</text>
<text x="71.5" y="131.4">R6</text>
<text x="104.8" y="131.4">R7</text>
<text x="71.5" y="133.4">10k</text>
<text x="83.6" y="133.4">U4</text>
<text x="103.8" y="133.4">10k</text>
<text x="153.3" y="135.4">D5</text>
<text x="162.4" y="135.4">10u/16V</text>
<text x="172.5" y="137.4">C8</text>
<text x="179.6" y="133.4">C9</text>
<text x="180.6" y="136.6">100nF</text>
<text x="220" y="133.4">C10</text>
<text x="221" y="136.6">1uF</text>
<text x="33.1" y="139.4">J4</text>
<text x="121" y="141.5">C11</text>
<text x="140.2" y="139.4">transil</text>
<text x="27.8" y="149.5">POWER</text>
<text x="91.7" y="147.5">MLX90614_TO39</text>
<text x="122" y="144.7">100nF</text>
<text x="150.3" y="157.6">M1</text>
<text x="150.3" y="163.7">HOLE_M3</text>
<text x="150.3" y="167.7">M2</text>
<text x="150.3" y="173.8">HOLE_M3</text>
</g>
<g font-size="1.8" fill="#f00">
<text x="89.7" y="47.6">PGD</text>
<text x="89.7" y="45.6">PGC</text>
<text x="37.1" y="51.6">HEAT</text>
<text x="89.7" y="55.7">MCLR</text>
<text x="225.1" y="71.8">OPEN</text>
<text x="35.5" y="77.9">MCLR</text>
<text x="144.2" y="77.9">TX_PIC</text>
<text x="35.1" y="83.9">SDA</text>
<text x="37.1" y="81.9">SCL</text>
<text x="95.7" y="81.9">PGD</text>
<text x="95.7" y="83.9">PGC</text>
<text x="134.7" y="79.9">DOME_OPEN_PIC</text>
<text x="144" y="81.9">RX_PIC</text>
<text x="33.9" y="86">RX_PIC</text>
<text x="35.1" y="88">HEAT</text>
<text x="95.7" y="88">DOME_OPEN_PIC</text>
<text x="96.1" y="86">TX_PIC</text>
<text x="49.6" y="134.4">OPEN</text>
<text x="67.4" y="140.4">SDA</text>
<text x="108.3" y="140.4">SCL</text>
</g>
<g font-size="1.8" fill="#004080">
<text x="137.2" y="45.8">PGC</text>
<text x="137.2" y="47.8">PGD</text>
<text x="137.2" y="49.8">VDD</text>
<text x="137.2" y="53.9">GND</text>
<text x="137.2" y="55.9">MCLR#/VPP</text>
<text x="183.6" y="55.9">C1+</text>
<text x="193.7" y="57.9" transform="rotate(-90 193.7 57.9)">VCC</text>
<text x="199.4" y="55.9">M+</text>
<text x="183.6" y="61.9">C1-</text>
<text x="183.6" y="66">C2+</text>
<text x="199.8" y="66">M-</text>
<text x="52.3" y="72">RA2</text>
<text x="52.3" y="74">RA3</text>
<text x="52.3" y="76.1">RA4/T0CKI</text>
<text x="75.3" y="76.1">CLKIN/OSC1</text>
<text x="83" y="74">RA0</text>
<text x="83" y="72">RA1</text>
<text x="183.6" y="72">C2-</text>
<text x="52.3" y="78.1">MCLR#</text>
<text x="52.3" y="80.1">GND</text>
<text x="52.3" y="82.1">RB0/INT</text>
<text x="73.5" y="78.1">CLKOUT/OSC2</text>
<text x="78.3" y="82.1">PGD/RB7</text>
<text x="82.6" y="80.1">VDD</text>
<text x="183.6" y="78.1">T1IN</text>
<text x="183.6" y="80.1">T2IN</text>
<text x="183.6" y="82.1">R1OUT</text>
<text x="196" y="78.1">T1OUT</text>
<text x="196" y="80.1">T2OUT</text>
<text x="197.4" y="82.1">R1IN</text>
<text x="52.3" y="84.1">RB1</text>
<text x="52.3" y="86.2">RB2</text>
<text x="52.3" y="88.2">RB3</text>
<text x="78.3" y="84.1">PGC/RB6</text>
<text x="83" y="88.2">RB4</text>
<text x="83" y="86.2">RB5</text>
<text x="183.6" y="84.1">R2OUT</text>
<text x="193.7" y="84.1" transform="rotate(-90 193.7 84.1)">GND</text>
<text x="197.4" y="84.1">R2IN</text>
<text x="191.7" y="128.5">IN</text>
<text x="206.1" y="128.5">OUT</text>
<text x="191.7" y="134.6">INH</text>
<text x="197.8" y="134.6" transform="rotate(-90 197.8 134.6)">GND</text>
<text x="199.8" y="134.6" transform="rotate(-90 199.8 134.6)">GND</text>
<text x="201.8" y="134.6" transform="rotate(-90 201.8 134.6)">GND</text>
<text x="203.8" y="134.6" transform="rotate(-90 203.8 134.6)">GND</text>
<text x="84.6" y="140.7">SDA</text>
<text x="90.7" y="138.6" transform="rotate(-90 90.7 138.6)">VDD</text>
<text x="91.1" y="140.7">SCL</text>
<text x="90.7" y="144.7" transform="rotate(-90 90.7 144.7)">GND</text>
</g>
<text font-size="1.8" fill="#00f" x="136.1" y="58.7">PIC_ISP</text>
</svg>
